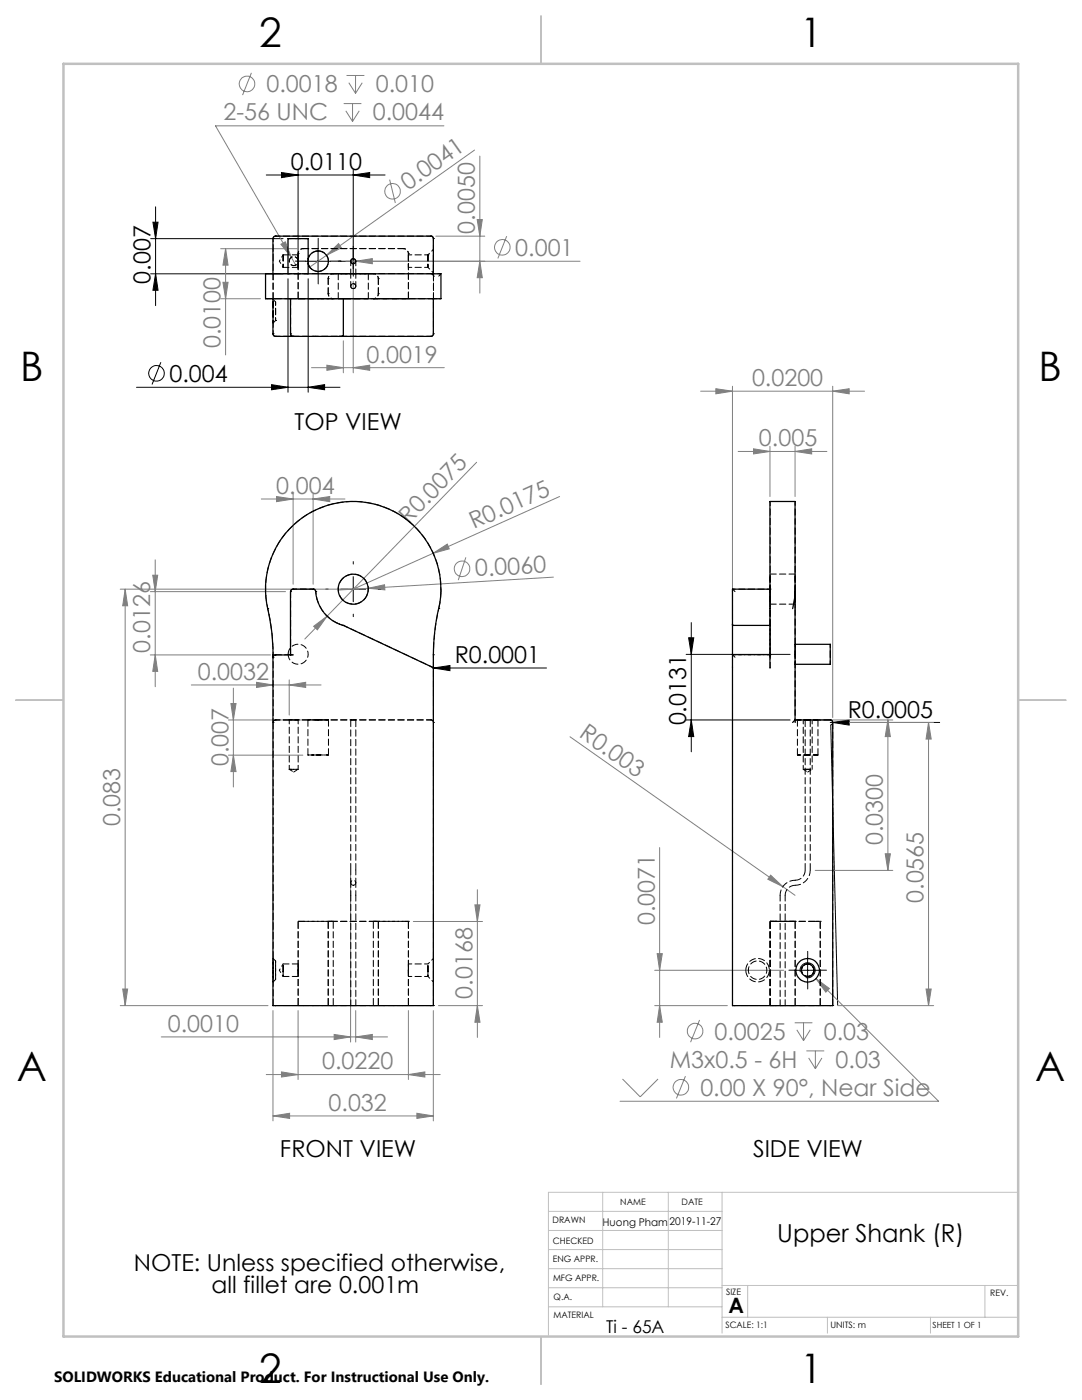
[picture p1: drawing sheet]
<svg xmlns="http://www.w3.org/2000/svg" width="216mm" height="279mm" viewBox="0 0 216 279" stroke-linecap="round" stroke-linejoin="round" font-family="sans-serif">
<g fill="none" stroke="#808080" stroke-width=".2">
<path d="M50.2 14.5l-1.8 4.5M69.1 15.1h3.6M69.6 16.5l1.3 2.1M70.9 15.1v3.5M72.3 16.5l-1.4 2.1M68.6 20.7h3.5M69 22.1l1.3 2.1M70.3 20.7v3.5M71.7 22.1l-1.4 2.1M77.8 35.8l1.1 4.7M88.6 25.1h-45.6l15.1 26.3M94.7 30l-29.5 20.9"/>
<path d="M95.7 31.2v27.3M44 49.6h15.5M44 59.6h8M44.5 56.3h1l-.5 3.3zM45 49.6v21.2M45 49.6l.5 3.3h-1zM56.1 48.8l.8-.5 1.2 3.1zM58.1 51.4l.9 1.5M65.2 50.9l2.4-2.3 .5 .9zM65.2 50.9l-3.4 2.4M70.5 56.1v18.3M71 52.1l3.3-.5v1z"/>
<path d="M87 47.1h9.7M95.2 43.8h1l-.5 3.3zM95.7 52.1l.5 3.3h-1zM101.1 47.1l-1.8 4.5M115.7 52.1h-46.7M62.2 73.4h26.5M65.2 72.9l3.3 .5-3.3 .5zM68.5 68v6.4M70.5 73.4l3.3-.5v1zM139.8 78.1h32.7M142.8 77.6l3.4 .5-3.4 .5zM146.2 77.1v46.5"/>
<path d="M166.2 78.1l3.2-.5v1zM166.2 77.1v66.1M52.1 99.6h16.7M55.2 99.1l3.3 .5-3.3 .5zM58.5 98.6v18M62.5 99.6l3.3-.5v1zM62.5 98.6v18M95.1 92.3l-29.8 30.7M111.7 99.1l-41.2 18.5M147.3 90.1h17.7M150.4 89.6l3.2 .5-3.2 .5zM153.6 89.1v10"/>
<path d="M158.6 90.1l3.4-.5v1zM158.6 89.1v10M24 117.6h45.5M25 117.6v83.1M25 117.6l.5 3.3h-1zM30 118.1h27M30.5 114.8h1l-.5 3.3zM31 111.7v25.4M73.5 117.4l3.2-.7 .1 1zM73.5 117.4l-6 .4M86.4 110.4l2.9-1.8 .3 .9zM93 111.2l-1.6 4.6"/>
<path d="M110.4 115.2l-36.9 2.2M30 130.7h24M31 130.7l.5 3.3h-1zM38.2 136.7h25.9M46.6 137.3v19.8M51.2 136.2l3.3 .5-3.3 .5zM57.7 136.7l3.3-.5v1zM57.7 135.7v7M62.6 125l2.7-2-2 2.7zM65.3 123l-4.5 4.5M45.6 150.7h14.8M45.6 143.7h14.8"/>
<path d="M46.1 140.4h1l-.5 3.3zM46.6 150.7l.5 3.3h-1zM113.7 147l42.5 30M162.7 143.7h15.5M167.1 144.2h19.2M177.2 143.7l.5 3.3h-1.1zM177.2 143.7v30M185.3 144.2v56.5M185.3 144.2l.5 3.3h-1zM70 174.7v33.3M95.2 177.6v29.4M131.6 169.2v37.8"/>
<path d="M153.8 174.7l2.4 2.3-3-1.5zM156.2 177l2.4 1.7M162.7 173.7h15.5M176.6 170.4h1.1l-.5 3.3zM24.5 197.4h1l-.5 3.3zM82.5 183.9h13.8M94.8 180.6h1l-.6 3.3zM130.6 193.6h25.8M131.1 190.3h1.1l-.6 3.3zM162.8 195.3l2.7 2-.7 .7zM162.8 195.3l24.5 24.5h-63.6M184.8 197.4h1l-.5 3.3z"/>
<path d="M24 200.7h29.5M32.2 206.9h45.1M53.1 214.5h34.7M54.5 201.7v22M56.2 213.9l3.3 .6-3.3 .4zM59.5 201.7v13.7M66.7 206.4l3.3 .5-3.3 .6zM71 206.9l3.3-.5v1.1zM71 201.7v6.3M81.5 214.5l3.3-.6v1zM81.5 201.7v13.7M86.5 201.7v22"/>
<path d="M87.5 200.7h8.8M95.2 200.7l.6 3.3h-1zM124.2 215.3l3.5 3.6 3.6-3.6M130.6 200.7h14.5M131.6 200.7l.6 3.3h-1.1zM136.8 214.8l-1.8 4.4M139.6 203.6l-1.8 4.4M158.6 204.1h3.5M159 205.5l1.3 2.2M160.3 204.1v3.6M160.9 209.7h3.6M161.4 211.1l1.3 2.2"/>
<path d="M161.7 205.5l-1.4 2.2M162.7 209.7v3.6M164 211.1l-1.3 2.2M167.1 200.7h19.2M54.5 222.7l3.3-.5v1zM54.5 222.7h32M83.2 222.2l3.3 .5-3.3 .5z"/>
<circle cx="49.3" cy="16.8" r="1.55"/>
<circle cx="78.3" cy="38.2" r="1.55"/>
<circle cx="100.2" cy="49.4" r="1.56"/>
<circle cx="92.2" cy="113.5" r="1.55"/>
<circle cx="135.8" cy="217" r="1.56"/>
<circle cx="138.7" cy="205.8" r="1.55"/>
</g>
<g fill="none" stroke="#000" stroke-width=".2">
<path d="M53.1 34.9h23.7M56.2 34.4l3.3 .5-3.3 .6zM59.5 33.9v19.7M70.5 34.9l3.3-.5v1.1zM70.5 33.9v20.7M30.1 54.6h26.4M30.1 47.6h26.4M30.5 44.3h1l-.5 3.3zM31 54.6l.5 3.3h-1zM31 41.3v19.7M57.5 55.6v22.7M61 52.1h5"/>
<path d="M61.5 55.6v22.7M63.5 49.6v5M68 52.1h5M27.2 77.3h40.6M32.1 72.3l-1.8 4.4M54.2 76.8l3.3 .5-3.3 .5zM61.5 77.3l3.3-.5v1zM68 117.6h5M70.5 115.1v5M86.4 133.3h22.6M86.5 133.3l3.3-.5v1zM136.9 130.6h20.8"/>
<path d="M137.4 127.3h1l-.5 3.3zM137.9 124.2v25.8M136.9 143.7h20.8M137.9 143.7l.5 3.3h-1zM165.7 144.2h21.8M166.2 144.2l-.2 .3-.2 .2 1.3 56M166.2 144.2l3.2-.5v1zM158.6 193.6h5.1M159.7 194a1.5 1.5 0 0 1 1.3-1.9 1.5 1.5 0 0 1 1.6 1.7 1.5 1.5 0 0 1-1.8 1.3M161.1 191.1v5"/>
<circle cx="31.2" cy="74.5" r="1.55"/>
</g>
<g fill="none" stroke="#000" stroke-width=".2" stroke-dasharray="15.2 1.3 1.3 1.3">
<path d="M61 52.1h-2.1M63.5 49.6v-2M63.5 54.6v2.1M66 52.1h2M68 52.1h-.5M70.5 49.6v-.5M70.5 54.6v.5M73 52.1h.5M65.5 117.6h-.5M70.5 112.6v-.5M75.5 117.6h.5M70.5 122.6v.5"/>
<path d="M158.7 193.6h-1.3M161.2 191.1v-1.2M161.2 196.1v1.3M163.7 193.6h1.2"/>
</g>
<g fill="none" stroke="#c0c0c0" stroke-width=".2">
<path d="M120.3 237.9v22.9M133.4 237.9v22.9M144.1 237.9v28.2M203 237.9h-93.6v28.6M109.4 241.8h34.7M109.4 245.6h34.7M109.4 249.4h34.7M109.4 253.2h34.7M109.4 257h34.7M144.1 256.5h58.9M149.2 256.5v6.4M196.5 256.5v6.4"/>
<path d="M109.4 260.8h34.7M144.1 262.9h58.9M165.1 262.9v3.2M185.7 262.9v3.2"/>
</g>
<path d="M108 3.2v9.5M3.1 139.7h9.6M203.2 139.7h9.5M108 266.7v9.6" fill="none" stroke="#c0c0c0" stroke-width=".25"/>
<path d="M12.7 12.7h190.5v254h-190.5z" fill="none" stroke="#c0c0c0" stroke-width=".5"/>
<g fill="#000">
<path d="M86.5 133.3l3.3-.5v1zM166.2 144.2l3.2-.5v1z"/>
<path d="M70.5 34.9l3.3-.5v1.1zM56.2 34.4l3.3 .5-3.3 .6z"/>
<path d="M31 54.6l.5 3.3h-1zM30.5 44.3h1l-.5 3.3z"/>
<path d="M61.5 77.3l3.3-.5v1zM54.2 76.8l3.3 .5-3.3 .5z"/>
<path d="M137.4 127.3h1l-.5 3.3zM137.9 143.7l.5 3.3h-1z"/>
</g>
<g fill="#808080">
<path d="M153.8 174.7l2.4 2.3-3-1.5z"/>
<path d="M71 52.1l3.3-.5v1z"/>
<path d="M73.5 117.4l3.2-.7 .1 1z"/>
<path d="M86.4 110.4l2.9-1.8 .3 .9z"/>
<path d="M65.2 50.9l2.4-2.3 .5 .9z"/>
<path d="M62.6 125l2.7-2-2 2.7z"/>
<path d="M62.5 99.6l3.3-.5v1zM55.2 99.1l3.3 .5-3.3 .5zM83.2 222.2l3.3 .5-3.3 .5zM54.5 222.7l3.3-.5v1zM158.6 90.1l3.4-.5v1zM150.4 89.6l3.2 .5-3.2 .5zM70.5 73.4l3.3-.5v1zM65.2 72.9l3.3 .5-3.3 .5z"/>
<path d="M51.2 136.2l3.3 .5-3.3 .5zM57.7 136.7l3.3-.5v1zM56.2 213.9l3.3 .6-3.3 .4zM81.5 214.5l3.3-.6v1zM66.7 206.4l3.3 .5-3.3 .6zM71 206.9l3.3-.5v1.1zM162.8 195.3l2 2.7 .7-.7zM56.1 48.8l2 2.6-1.2-3.1z"/>
<path d="M31 130.7l.5 3.3h-1zM30.5 114.8h1l-.5 3.3zM46.6 150.7l.5 3.3h-1zM46.1 140.4h1l-.5 3.3zM176.6 170.4h1.1l-.5 3.3zM177.2 143.7l.5 3.3h-1.1zM95.7 52.1l.5 3.3h-1zM95.2 43.8h1l-.5 3.3z"/>
<path d="M25 117.6l.5 3.3h-1zM24.5 197.4h1l-.5 3.3zM94.8 180.6h1l-.6 3.3zM95.2 200.7l.6 3.3h-1zM185.3 144.2l.5 3.3h-1zM184.8 197.4h1l-.5 3.3zM131.1 190.3h1.1l-.6 3.3zM131.6 200.7l.6 3.3h-1.1zM45 49.6l.5 3.3h-1zM44.5 56.3h1l-.5 3.3z"/>
<path d="M142.8 77.6l3.4 .5-3.4 .5zM166.2 78.1l3.2-.5v1z"/>
</g>
<g fill="none" stroke="#000" stroke-width=".25">
<path d="M53 54.6h35v5h-35zM54.5 59.6v7a.48 .48 0 0 0 .5 .5h12.7M54.5 54.6v-7a.48 .48 0 0 1 .5-.5h31a.48 .48 0 0 1 .5 .5v7M57.5 54.6v-7h4v7M58 59.6v7l.1 .4 .4 .1M61.5 51.7a2.04 2.04 0 0 1 3.1-1.3 2.04 2.04 0 0 1 0 3.4 2.04 2.04 0 0 1-3.1-1.2M68.5 59.6v7.5h-.8M86.5 59.6v7.1l-.4 .4h-18.4M57.7 105.6a17.5 17.5 0 0 1 21.5-3.2 17.5 17.5 0 0 1 8.1 20.2l-.6 3.4-.2 4.7v70h-32v-70a42.2 42.2 0 0 0-1.3-10.4 17.5 17.5 0 0 1 4.5-14.7zM153.6 117.6h-7.4v7M158.6 118.1v1.2l-.4 2.2M158.6 118.1v25.6"/>
<path d="M158.6 118.1v-18h-5v33.2M58 130.7v-12.8l.4-.3h4.2l.3 .2a7.7 7.7 0 0 0 5.6 7l18 8.5M58.5 130.7h-3.5a.48 .48 0 0 0-.5 .5M146.2 124.6v76.1h20v-56.5a.48 .48 0 0 0-.5-.5h-7.1M146.2 124.6v.2h7.4M158.6 128.6h7.1v4h-7.1M158.6 143.7l-.4 .5"/>
<circle cx="70.5" cy="52.1" r=".5"/>
<circle cx="70.5" cy="117.6" r="3"/>
<circle cx="161.1" cy="193.6" r="1.24"/>
<circle cx="161.2" cy="193.7" r="2.36"/>
</g>
<g fill="none" stroke="#000" stroke-width=".2" stroke-dasharray="1.3 .6">
<path d="M53 59.6h.4M53 54.6h.4M54.5 59.6h.1M54.5 54.6h.1M54.5 47.6h.1M54.5 59.6v-5M54.5 59.6h.5M55 54.6h-.5M55 47.1h.1M56.5 50.9v2.5v-2.5M58 59.6h.5M58 59.6h.1"/>
<path d="M59.5 53.4v-2.5v2.5M59.5 50.6h.1M59.5 59.6h.1M60.5 49.6h.1M62.5 59.6h.5M65.5 55.6h.1M65.5 58.6h.1M66.5 54.6h.1M66.5 59.6h.1M66.5 59.6h-7M67.5 54.6v5M70.5 51.6a.5 .5 0 0 1 .5 .7 .5 .5 0 0 1-.9 .2 .5 .5 0 0 1 .2-.9h.2"/>
<path d="M70.5 56.6a.5 .5 0 0 1 .5 .7 .5 .5 0 0 1-.9 .2 .5 .5 0 0 1 .2-.9h.2M70.7 57.6a.5 .5 0 0 1-.7-.5 .5 .5 0 0 1 .7-.5 .5 .5 0 0 1 .1 .9l-.1 .1M73.5 59.6v-5M74.5 54.6h.1M74.5 59.6h.1M75.5 55.6h.1M75.5 58.6h.1M80.5 49.6h.1M81.5 59.6h-7M81.5 50.9v2.5v-2.5M81.5 50.6h.1M81.5 59.6h.1"/>
<path d="M85.4 50.9h.1M85.4 50.9v2.5v-2.5M86 54.6h.1M86 47.1h.1M86.4 59.6h.1M86.5 59.6h.1M86.5 55.1h.1M86.5 47.6h.1M86.5 54.6v.5M87.6 59.6h.4M88 54.6h.1M54.5 66.6h.1"/>
<path d="M55 67.1h.1M55 64h.1M58 66.6v-7M58 66.6h.1M58.5 67.1h.1M86 67.1h.1M86.5 66.6h.1M58 118.1h.1M58.5 117.6h.1M62.5 117.6h.1M63 118h.1M146.2 117.6h.1"/>
<path d="M153.7 117.6v.4M153.7 118.1v-.5M153.7 117.6h.1M158.7 114.6h-5M53.4 121.4h.1M54.5 131.2h.1M54.5 130.7h.1M55 130.7h.1M58 130.7h.1M58 130.7v-12.6M58.5 130.7h-.5M68.5 124.8h.1"/>
<path d="M86.4 133.2l.1 .1M86.4 133.2h.1M86.5 133.3h.1M86.5 130.7h.1M87.6 121.4h.1M146.2 130.7h.1M146.2 130.7h.5M146.7 130.7h7M153.7 133.2v.1M153.7 130.7v-12.6M153.7 131.2v-.5M153.7 120.6h5"/>
<path d="M153.7 130.7h.1M54.5 144.2v56.5M54.5 144.2h.1M55 143.7h.1M61.4 143.7v7M65.5 150.7v-7M86 143.7h.1M86.5 144.2h.1M158.7 143.7h.1M158.7 143.7v.5M159.1 143.7v7M163.2 150.7v-7"/>
<path d="M165.7 143.7h-7M165.7 143.7h.1M166.2 144.2h.1M70.5 176.7a.5 .5 0 0 0 .5-.7 .5 .5 0 0 0-.9-.2 .5 .5 0 0 0 .2 .8l.2 .1M156.7 178.7a2 2 0 0 1 2-2M160.7 173.7a2 2 0 0 1-2 2M56.5 193.9v-1.5v2.5v-1M59.5 183.9h.1M59.5 193.6v-1.2v2.5v-1.3M65.5 183.9h.1M66.5 183.9h-7M75.5 183.9h.1"/>
<path d="M81.5 183.9h.1M81.5 183.9h-7M81.5 193.6v-1.2v2.5v-1.3M85.4 193.9v-1.5v2.5v-1M153.7 183.9h.1M158.7 183.9h.1M163.7 183.9h.1M54.5 200.7h.5M54.5 200.7h.1M59.5 200.7h.1M65.5 200.7h.1M66.5 200.7h-7"/>
<path d="M75.5 200.7h.1M81.5 200.7h.1M81.5 200.7h-7M86 200.7h.5M86.5 200.7v-56.5M86.5 200.7h.1M146.2 200.7h.1M146.2 200.7h.5M153.7 200.7h.1M158.7 200.7h.1M163.7 200.7h.1M165.7 200.7h.5"/>
<path d="M166.2 200.7h.1M166.2 200.7v-56.5"/>
</g>
<g fill="none" stroke="#000" stroke-width=".2" stroke-dasharray="1.3 .6" stroke-dashoffset=".7">
<path d="M55.7 52.1l.8 1.3M56.5 50.9l-.8 1.2M58.6 53a.89 .89 0 0 0 .8-1.3 .89 .89 0 0 0-1.5-.2 .89 .89 0 0 0 .4 1.5h.3M63 59.6h5.5M86.5 49.8v4.7v-4.7M54.5 64.5v-4.7v4.7M54.5 66.6v-19M55 63.9v-3.6v3.6M86.5 66.6v-19M63 118a7.5 7.5 0 0 0 5.5 6.8M73.5 117.6a3 3 0 0 0-4.4-2.7 3 3 0 0 0-.4 5.1 3 3 0 0 0 4.8-2v-.4M146.2 117.6v13.1"/>
<path d="M153.7 117.6h-7.5M53.4 121.4a40.5 40.5 0 0 1 1.1 9.3M86.5 130.7a40.5 40.5 0 0 1 1.1-9.3M153.7 130.7h-7.5M54.5 193.6v-2.3v4.7v-2.4M55 193.3v2.2v-3.7v1.5M55.7 193.6l.8 1.3M56.5 192.4l-.8 1.2M86.5 193.6v-2.3v4.7v-2.4M146.7 200.7h19"/>
</g>
<g fill="none" stroke="#000" stroke-width=".2" stroke-dasharray="1.3 .6" stroke-dashoffset="-.1">
<path d="M59.5 50.6v9M63.5 50.1a2.05 2.05 0 0 1 1.8 2.9 2.05 2.05 0 0 1-3.4 .4 2.05 2.05 0 0 1 1.2-3.3h.4M81.5 59.6v-9M87.6 121.4l.4-3.4M146.2 130.7v70M70 143.7v30M160.7 143.7v30M71 173.7v-30M161.7 173.7v-30M59.5 183.9v16.8M65.5 183.9v16.8M66.5 183.9v16.8"/>
<path d="M74.5 183.9v16.8M75.5 183.9v16.8M81.5 183.9v16.8M148.8 193.6a2.35 2.35 0 0 1 3.4-2.1 2.35 2.35 0 0 1 .4 4 2.35 2.35 0 0 1-3.7-1.5l-.1-.4M153.7 183.9h9M153.7 183.9v16.8M158.7 183.9v16.8M162.7 183.9h-9M163.7 183.9v16.8M59.5 200.7v-16.8M153.7 200.7h9M153.7 200.7v-16.8"/>
<path d="M162.7 200.7h-9"/>
</g>
<g fill="none" stroke="#000" stroke-width=".2" stroke-dasharray="1.3 .6" stroke-dashoffset=".5">
<path d="M53.4 59.6h1.1M53.4 54.6h1.1M58.5 59.6h4M61.5 47.6h-4M61.5 52.6v-.9M86.5 59.6h1.1M58.5 117.6h4M88 118a17.5 17.5 0 0 0-19.2-17.8 17.5 17.5 0 0 0-15.4 21.2M57.7 143.7v9.8M57.7 153.5l.9 .6M58.6 154.1l.9-.6M59.5 153.5v-9.8"/>
<path d="M160.3 143.7v9.8M160.3 153.5l.9 .6M161.2 154.1l.9-.6M162.1 153.5v-9.8M60.5 183.9h-1M65.5 183.9h1M66.5 183.9h-1M74.5 183.9h1M75.5 183.9h-1M81.5 183.9h-1M149.3 193.6a1.85 1.85 0 0 0 2.7 1.7 1.85 1.85 0 0 0 .3-3.1 1.85 1.85 0 0 0-2.9 1.1l-.1 .3M153.7 183.9h1"/>
<path d="M154.7 183.9h-1M157.7 183.9h1M158.7 183.9h-1M159.9 193.6a1.25 1.25 0 0 1 1.8-1.1 1.25 1.25 0 0 1 .3 2.1 1.25 1.25 0 0 1-2-.7l-.1-.3M162.4 193.6a1.25 1.25 0 0 0-1.8-1.1 1.25 1.25 0 0 0-.2 2.1 1.25 1.25 0 0 0 2-.7v-.3M162.7 183.9h1M163.7 183.9h-1M60.5 200.7h-1M65.5 200.7h1M66.5 200.7h-1M74.5 200.7h1M75.5 200.7h-1"/>
<path d="M81.5 200.7h-1M153.7 200.7h1M154.7 200.7h-1M157.7 200.7h1M158.7 200.7h-1M162.7 200.7h1M163.7 200.7h-1"/>
</g>
<g fill="none" stroke="#000" stroke-width=".2" stroke-dasharray="1.3 .6" stroke-dashoffset=".3">
<path d="M70 52.1v2.5M70 54.6v2.5M71 54.6v-2.5M71 57.1v-2.5M86.4 59.6h-17.9M86.5 59.6v-4.5M87.6 55.1l.4-.5M86.4 133.2l-17.9-8.4M63.1 150.7h2.4h-4.1h1.7M63.5 143.7h2h-4.1h2.1M163.2 150.7h-4.1h4.1M70 176.2v2.5"/>
<path d="M70 173.7v2.5M71 178.7v-2.5M71 176.2v-2.5"/>
</g>
<g fill="none" stroke="#000" stroke-width=".2" stroke-dasharray="1.3 .6" stroke-dashoffset=".4">
<path d="M54.5 47.6l.1-.3 .4-.2M55 47.1h31M61.5 54.6h-4h4M73.5 59.6h-6h6M73.5 54.6h-6h6M74.5 54.6h-8M86 54.6h-31M86 47.1l.3 .2 .2 .3M86.5 55.1l-.2-.3-.3-.2M54.5 64.5l.5-.5M55 67.1l-.4-.1-.1-.4M55 60.3l-.5-.5"/>
<path d="M58.5 67.1l-.4-.1-.1-.4M86 67.1h-31M86.5 66.6l-.2 .4-.3 .1M58 118.1l.1-.4 .4-.1M62.5 117.6l.4 .1 .1 .3M146.2 117.6l.5 .5M153.7 100.1v21.3M153.7 117.6v-3v6v-3M158.7 100.1v21.3M158.7 117.6v-3v6v-3M54.5 131.2l.1-.4 .4-.1M146.7 131.2l-.5-.5"/>
<path d="M158.7 130.6v2v-4v2M54.5 144.2l.1-.4 .4-.1M55 143.7l-.4 .1-.1 .4M86 143.7h-31M86.5 144.2l-.2-.4-.3-.1M163.2 143.7h-4.1h4.1M166.2 144.2l-.2-.4-.3-.1M54.5 196l.5-.5M55 191.8l-.5-.5M74.5 183.9h-8M55 200.7h31M74.5 200.7h-8"/>
</g>
<g fill="none" stroke="#000" stroke-width=".2" stroke-dasharray="1.3 .6" stroke-dashoffset=".1">
<path d="M55 59.6h3M56.5 53.4h3M59.5 50.9h-3M65.5 55.6v3M75.5 58.6v-3M153.7 118v6.8M55 130.7h3M57.5 130.6a2 2 0 0 1 2.9-1.8 2 2 0 0 1 .3 3.4 2 2 0 0 1-3.2-1.2v-.4M70 178.7v22M155.7 178.7v22M56.5 194.9h3M59.5 192.4h-3"/>
<path d="M154.7 183.9h3M157.7 183.9h-3M71 200.7v-22M154.7 200.7h3M156.7 200.7v-22M157.7 200.7h-3"/>
</g>
<g fill="none" stroke="#000" stroke-width=".2" stroke-dasharray="1.3 .6" stroke-dashoffset=".6">
<path d="M81.5 53.4h3.9M85.4 50.9h-3.9M88 54.6h-2M54.5 130.7v13.5M158.7 130.7v13.5M165.7 130.6v-2M165.7 132.6v-2M70.5 143.7h-.5h1h-.5M86.5 144.2v-13.5M160.7 143.7h1h-1M81.5 194.9h3.9M85.4 192.4h-3.9"/>
<path d="M70.5 200.7h-.5h1h-.5M155.7 200.7h1h-1"/>
</g>
<path d="M153.7 121.4v9.3M158.7 121.4v9.3M58.3 153.5h1.2h-1.8h.6M58.6 143.7h.9h-1.8h.9M160.3 143.7h1.7h-1.7M160.3 153.5h1.8h-1.8" fill="none" stroke="#000" stroke-width=".2" stroke-dasharray="1.3 .6" stroke-dashoffset="-.2"/>
<path d="M80.5 49.6h-20M153.7 133.2v-8.4M158.7 176.7a3 3 0 0 0 3-3M158.7 175.7a3 3 0 0 0-3 3M80.5 183.9h-20M80.5 200.7h-20" fill="none" stroke="#000" stroke-width=".2" stroke-dasharray="1.3 .6" stroke-dashoffset=".2"/>
<path d="M60.5 49.6a1 1 0 0 0-1 1M65.5 58.6a1 1 0 0 0 1 1M66.5 54.6a1 1 0 0 0-1 1M74.5 59.6a1 1 0 0 0 1-1M75.5 55.6a1 1 0 0 0-1-1M81.5 50.6a1 1 0 0 0-1-1M85.4 53.4l1.1 1.1M86.5 49.8l-1.1 1.1M85.4 194.9l1.1 1.1M86.5 191.3l-1.1 1.1" fill="none" stroke="#000" stroke-width=".2" stroke-dasharray="1.3 .6" stroke-dashoffset=".8"/>
<g font-size="8.1">
<text x="51.7" y="9.3">2</text>
<text x="159.7" y="9.3">1</text>
<text x="4" y="76">B</text>
<text x="207.2" y="76">B</text>
<text x="3.3" y="215.7">A</text>
<text x="206.5" y="215.7">A</text>
<text x="51.7" y="276">2</text>
<text x="159.7" y="276">1</text>
</g>
<text font-size="4.9" x="155.1" y="247.8">Upper Shank (R)</text>
<g font-size="4.7" fill="#808080">
<text x="53.2" y="18.4">0.0018</text>
<text x="75" y="18.4">0.010</text>
<text x="44.6" y="24">2-56 UNC</text>
<text x="74.4" y="24">0.0044</text>
<text x="81.4" y="38.1" transform="rotate(-35 81.4 38.1)">0.0041</text>
<text x="94.7" y="46.6" transform="rotate(-90 94.7 46.6)">0.0050</text>
<text x="102.8" y="51.1">0.001</text>
<text x="44" y="69.5" transform="rotate(-90 44 69.5)">0.0100</text>
<text x="73.2" y="72.4">0.0019</text>
<text x="150.1" y="77.1">0.0200</text>
<text x="151.4" y="89.1">0.005</text>
<text x="55.1" y="98.6">0.004</text>
<text x="81.6" y="104.7" transform="rotate(-46 81.6 104.7)">R0.0075</text>
<text x="94.5" y="105.7" transform="rotate(-24 94.5 105.7)">R0.0175</text>
<text x="94.9" y="115.1" transform="rotate(-3 94.9 115.1)">0.0060</text>
<text x="30" y="130.2" transform="rotate(-90 30 130.2)">0.0126</text>
<text x="39.5" y="135.7">0.0032</text>
<text x="115.4" y="147" transform="rotate(35 115.4 147)">R0.003</text>
<text x="45.6" y="153" transform="rotate(-90 45.6 153)">0.007</text>
<text x="24" y="164.9" transform="rotate(-90 24 164.9)">0.083</text>
<text x="176.2" y="168.7" transform="rotate(-90 176.2 168.7)">0.0300</text>
<text x="130.6" y="184.7" transform="rotate(-90 130.6 184.7)">0.0071</text>
<text x="184.3" y="180.2" transform="rotate(-90 184.3 180.2)">0.0565</text>
<text x="94.3" y="199.3" transform="rotate(-90 94.3 199.3)">0.0168</text>
<text x="33.5" y="205.9">0.0010</text>
<text x="142.6" y="207.5">0.0025</text>
<text x="164.4" y="207.5">0.03</text>
<text x="64.3" y="213.4">0.0220</text>
<text x="133.7" y="213.1">M3x0.5 - 6H</text>
<text x="166.7" y="213.1">0.03</text>
<text x="65.6" y="221.7">0.032</text>
<text x="139.7" y="218.7">0.00 X 90°, Near Side</text>
</g>
<g font-size="4.7">
<text x="58" y="33.9">0.0110</text>
<text x="30" y="56.6" transform="rotate(-90 30 56.6)">0.007</text>
<text x="33.8" y="76.2">0.004</text>
<text x="58.8" y="85.8">TOP VIEW</text>
<text x="90.7" y="132.4">R0.0001</text>
<text x="169.2" y="143.2">R0.0005</text>
<text x="136.9" y="144.8" transform="rotate(-90 136.9 144.8)">0.0131</text>
<text x="55.9" y="231">FRONT VIEW</text>
<text x="150.3" y="231">SIDE VIEW</text>
<text x="26.7" y="253.6">NOTE: Unless specified otherwise,</text>
<text x="42.2" y="258.1">all fillet are 0.001m</text>
</g>
<text font-size="4.2" x="145.4" y="262">A</text>
<text font-size="3.5" x="120.9" y="266">Ti - 65A</text>
<text font-size="3" x="10.8" y="275.7">SOLIDWORKS Educational Product. For Instructional Use Only.</text>
<g font-size="2.1">
<text x="120.2" y="244.6">Huong Pham</text>
<text x="133.6" y="244.5">2019-11-27</text>
</g>
<g font-size="1.8">
<text x="110.3" y="244.2">DRAWN</text>
<text x="123.8" y="240.4">NAME</text>
<text x="136" y="240.5">DATE</text>
<text x="110.3" y="248.2">CHECKED</text>
<text x="110.3" y="251.8">ENG APPR.</text>
<text x="110.4" y="255.6">MFG APPR.</text>
<text x="110.5" y="263">MATERIAL</text>
<text x="110.5" y="259.4">Q.A.</text>
<text x="144.9" y="258.4">SIZE</text>
<text x="197.6" y="258.6">REV.</text>
<text x="144.8" y="265">SCALE: 1:1</text>
<text x="165.7" y="265.1">UNITS: m</text>
</g>
<text font-size="1.7" x="186.1" y="265.1">SHEET 1 OF 1</text>
</svg>
